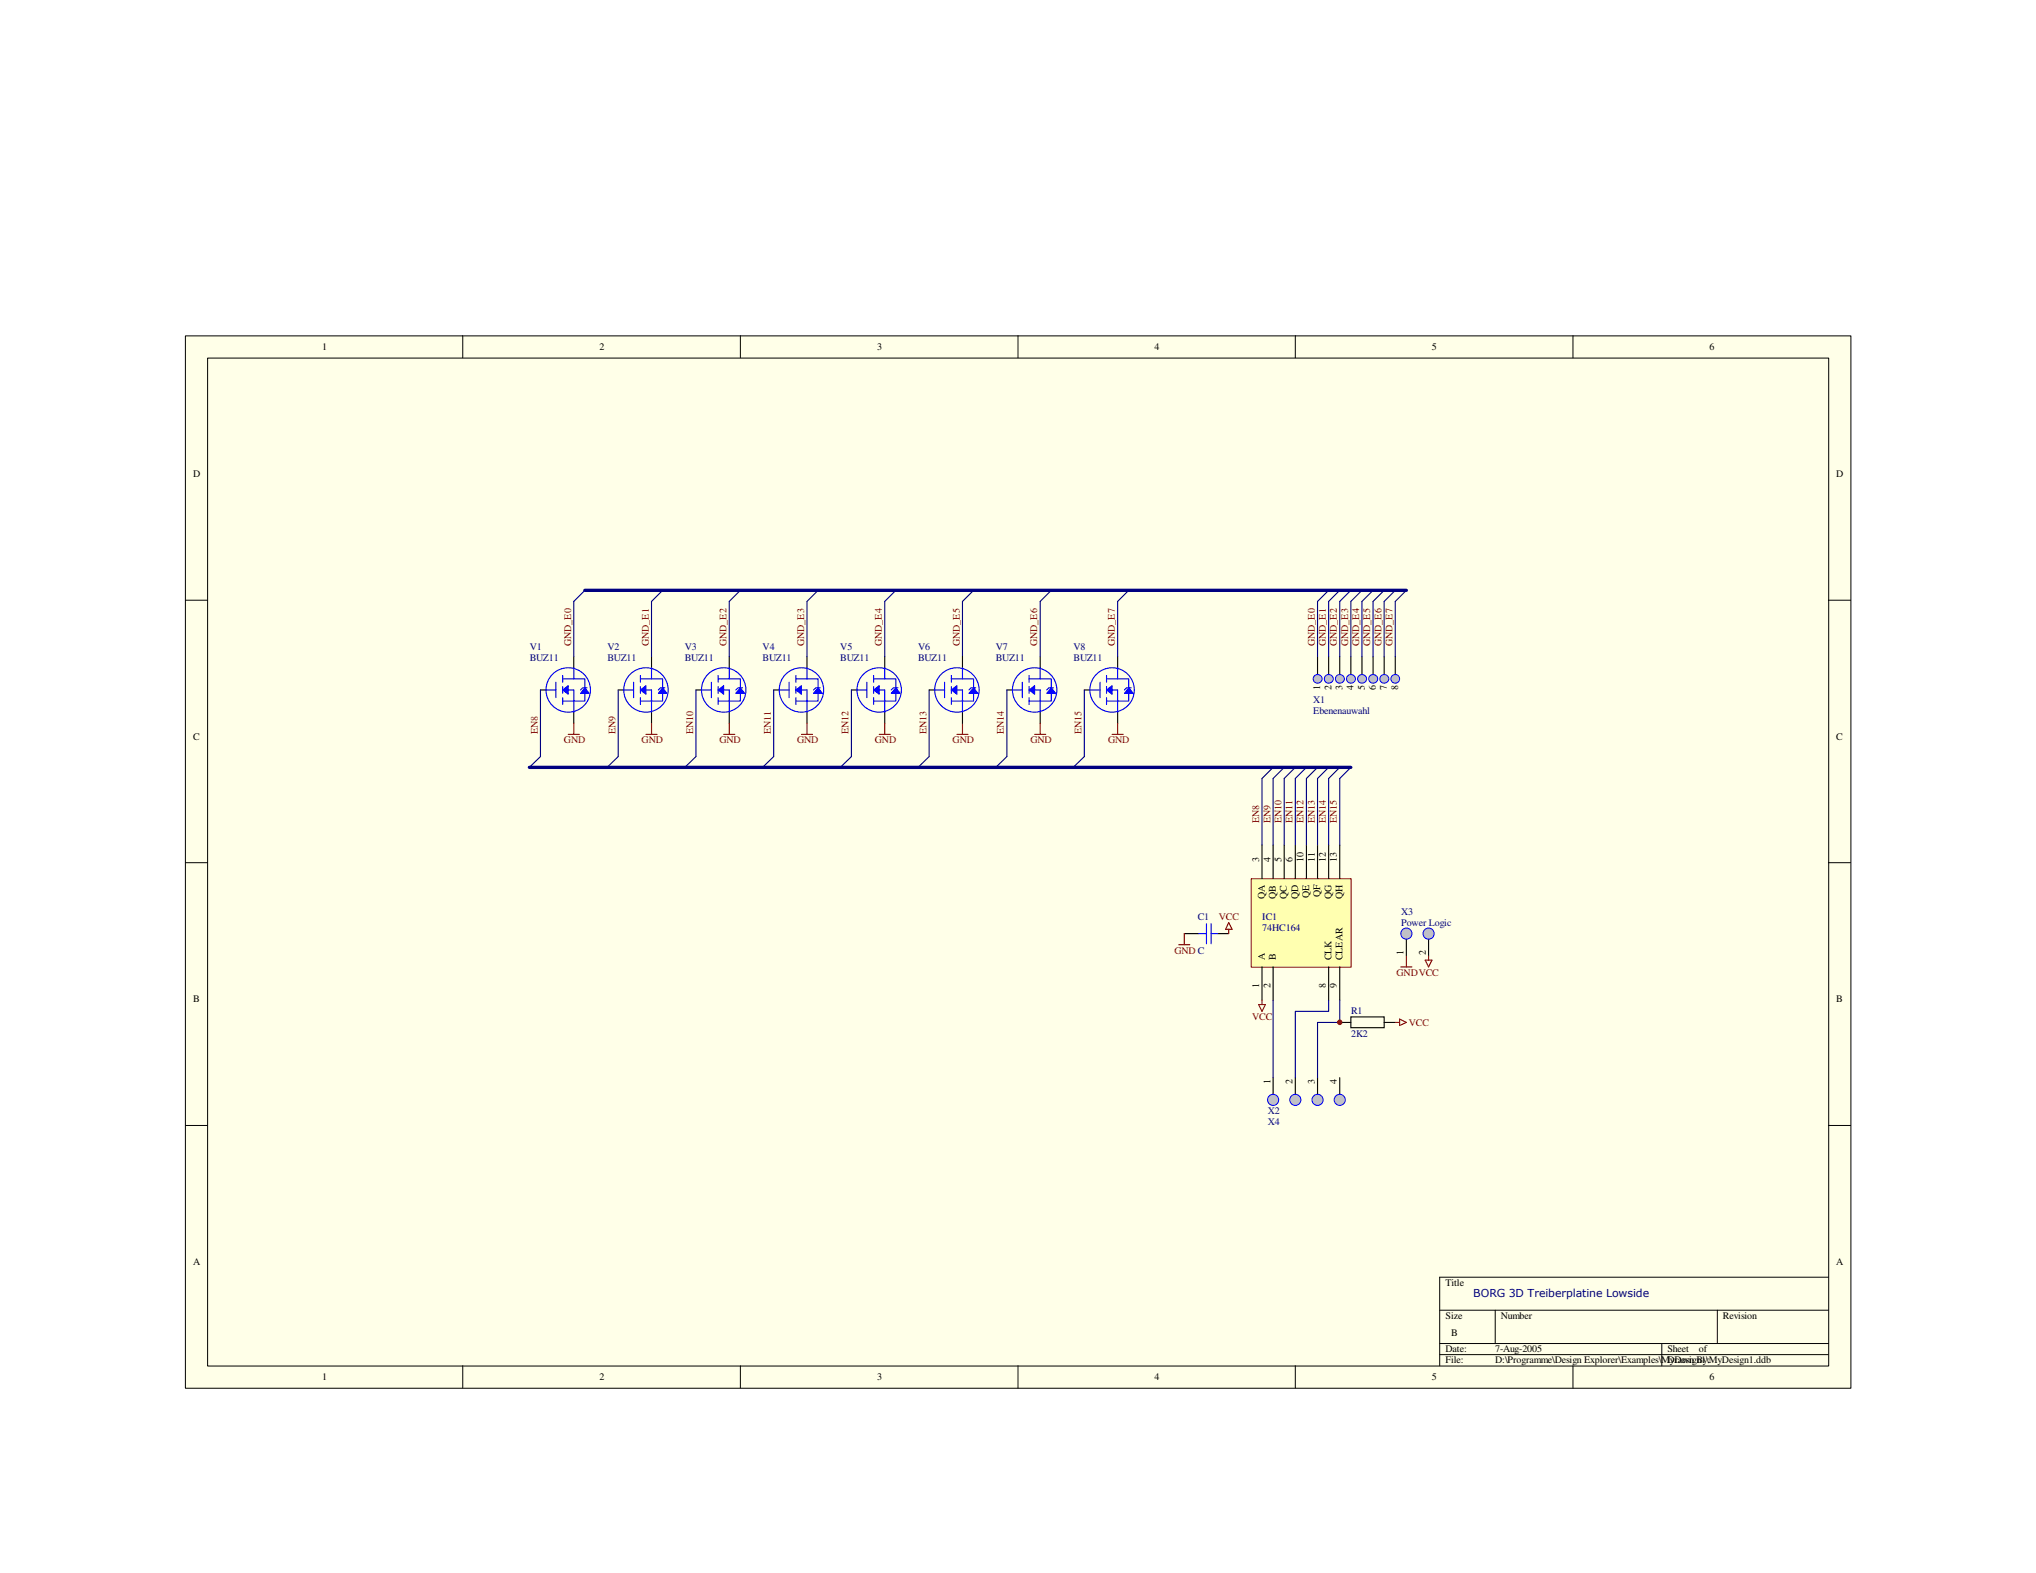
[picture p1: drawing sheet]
<svg xmlns="http://www.w3.org/2000/svg" width="279mm" height="216mm" viewBox="0 0 279 216" stroke-linecap="round" stroke-linejoin="round" font-family="sans-serif">
<path d="M25.4 46.1h228.6v144.4h-228.6z" fill="#ffffe8"/>
<g fill="none" stroke="#000" stroke-width=".14">
<path d="M25.4 46.1h228.6v144.4h-228.6zM28.5 49.1h222.5v138.4h-222.5zM63.5 46.1v3M101.6 46.1v3M139.7 46.1v3M177.8 46.1v3M215.9 46.1v3M25.4 82.4h3.1M250.9 82.4h3.1M25.4 118.4h3.1M250.9 118.4h3.1M25.4 154.5h3.1"/>
<path d="M250.9 154.5h3.1M197.6 179.8h53.3M205.2 179.8v4.6M235.7 179.8v4.6M250.9 175.3h-53.3v12.2M63.5 187.5v3M101.6 187.5v3M139.7 187.5v3M177.8 187.5v3M197.6 184.4h53.3M197.6 185.9h53.3M215.9 187.5v3"/>
<path d="M228 184.4v3.1"/>
</g>
<path d="M171.7 120.6h13.7v12.2h-13.7z" fill="#ffffb0"/>
<path d="M171.7 120.6h13.7v12.2h-13.7z" fill="none" stroke="#800000" stroke-width=".14"/>
<g fill="none" stroke="#000" stroke-width=".15">
<path d="M74.2 94.7h.7M78.7 90.1v1.6M78.7 97.7v1.6M173.2 116v4.6M174.7 116v4.6M176.2 116v4.6M177.8 116v4.6M179.3 116v4.6M180.8 116v4.6M182.3 116v4.6M183.9 116v4.6M173.2 132.7v4.6"/>
<path d="M174.7 132.7v4.6M182.3 132.7v4.6M183.9 132.7v4.6"/>
</g>
<path d="M72.6 105.3h112.8" fill="none" stroke="#000080" stroke-width=".46"/>
<path d="M174.7 105.3l-1.5 1.5v9.2M176.2 105.3l-1.5 1.5v9.2M177.8 105.3l-1.6 1.5v9.2M179.3 105.3l-1.5 1.5v9.2M180.8 105.3l-1.5 1.5v9.2M182.3 105.3l-1.5 1.5v9.2M183.9 105.3l-1.6 1.5v9.2M185.4 105.3l-1.5 1.5v9.2" fill="none" stroke="#000080" stroke-width=".15"/>
<path d="M74.9 94.7h1.4M76.3 93.6v2.2M77.2 93.2h1.5M77.2 94.7h1.5M77.2 96.2h1.5M77.2 92.7v.9M77.2 94.2v1M77.2 95.8v.9" fill="none" stroke="#00f" stroke-width=".15"/>
<path d="M77.2 94.7l.8-.6v1.2z" fill="#00f"/>
<path d="M77.2 94.7l.8-.6v1.2z" fill="none" stroke="#00f" stroke-width=".14"/>
<g fill="none" stroke="#00f" stroke-width=".15">
<path d="M78.7 91.7v1.5M78.7 96.2v1.5"/>
<circle cx="78" cy="94.7" r="3.1"/>
</g>
<path d="M80.3 94.4l.6 .8h-1.2z" fill="#00f"/>
<path d="M80.3 94.4l.6 .8h-1.2z" fill="none" stroke="#00f" stroke-width=".14"/>
<path d="M78.7 93.2h1.6v3h-1.6v-1.5M80.6 94.4h-.6l-.3 .3M85.6 94.7h1.4M87 93.6v2.2M87.9 93.2h1.5M87.9 94.7h1.5M87.9 96.2h1.5M87.9 92.7v.9M87.9 94.2v1M87.9 95.8v.9" fill="none" stroke="#00f" stroke-width=".15"/>
<path d="M78.7 99.3v1.5M78 100.8h1.5" fill="none" stroke="#800000" stroke-width=".15"/>
<path d="M74.2 94.7v9.1l-1.6 1.5" fill="none" stroke="#000080" stroke-width=".15"/>
<path d="M84.8 94.7h.8M89.4 90.1v1.6M89.4 97.7v1.6" fill="none" stroke="#000" stroke-width=".15"/>
<path d="M87.9 94.7l.7-.6v1.2z" fill="#00f"/>
<path d="M87.9 94.7l.7-.6v1.2z" fill="none" stroke="#00f" stroke-width=".14"/>
<g fill="none" stroke="#00f" stroke-width=".15">
<path d="M89.4 91.7v1.5M89.4 96.2v1.5"/>
<circle cx="88.6" cy="94.7" r="3.1"/>
</g>
<path d="M90.9 94.4l.6 .8h-1.2z" fill="#00f"/>
<path d="M90.9 94.4l.6 .8h-1.2z" fill="none" stroke="#00f" stroke-width=".14"/>
<path d="M89.4 93.2h1.5v3h-1.5v-1.5M91.2 94.4h-.6l-.3 .3M96.3 94.7h1.3M97.6 93.6v2.2M98.6 93.2h1.5M98.6 94.7h1.5M98.6 96.2h1.5M98.6 92.7v.9M98.6 94.2v1M98.6 95.8v.9" fill="none" stroke="#00f" stroke-width=".15"/>
<path d="M89.4 99.3v1.5M88.6 100.8h1.6" fill="none" stroke="#800000" stroke-width=".15"/>
<path d="M84.8 94.7v9.1l-1.5 1.5" fill="none" stroke="#000080" stroke-width=".15"/>
<path d="M95.5 94.7h.8M100.1 90.1v1.6M100.1 97.7v1.6" fill="none" stroke="#000" stroke-width=".15"/>
<path d="M98.6 94.7l.7-.6v1.2z" fill="#00f"/>
<path d="M98.6 94.7l.7-.6v1.2z" fill="none" stroke="#00f" stroke-width=".14"/>
<g fill="none" stroke="#00f" stroke-width=".15">
<path d="M100.1 91.7v1.5M100.1 96.2v1.5"/>
<circle cx="99.3" cy="94.7" r="3.1"/>
</g>
<path d="M101.6 94.4l.6 .8h-1.2z" fill="#00f"/>
<path d="M101.6 94.4l.6 .8h-1.2z" fill="none" stroke="#00f" stroke-width=".14"/>
<path d="M100.1 93.2h1.5v3h-1.5v-1.5M101.9 94.4h-.6l-.3 .3M106.9 94.7h1.4M108.3 93.6v2.2M109.2 93.2h1.5M109.2 94.7h1.5M109.2 96.2h1.5M109.2 92.7v.9M109.2 94.2v1M109.2 95.8v.9" fill="none" stroke="#00f" stroke-width=".15"/>
<path d="M100.1 99.3v1.5M99.3 100.8h1.5" fill="none" stroke="#800000" stroke-width=".15"/>
<path d="M95.5 94.7v9.1l-1.5 1.5" fill="none" stroke="#000080" stroke-width=".15"/>
<path d="M106.2 94.7h.7M110.7 90.1v1.6M110.7 97.7v1.6" fill="none" stroke="#000" stroke-width=".15"/>
<path d="M109.2 94.7l.8-.6v1.2z" fill="#00f"/>
<path d="M109.2 94.7l.8-.6v1.2z" fill="none" stroke="#00f" stroke-width=".14"/>
<g fill="none" stroke="#00f" stroke-width=".15">
<path d="M110.7 91.7v1.5M110.7 96.2v1.5"/>
<circle cx="110" cy="94.7" r="3.1"/>
</g>
<path d="M112.3 94.4l.6 .8h-1.3z" fill="#00f"/>
<path d="M112.3 94.4l.6 .8h-1.3z" fill="none" stroke="#00f" stroke-width=".14"/>
<path d="M110.7 93.2h1.6v3h-1.6v-1.5M112.6 94.4h-.6l-.4 .3M117.6 94.7h1.4M119 93.6v2.2M119.9 93.2h1.5M119.9 94.7h1.5M119.9 96.2h1.5M119.9 92.7v.9M119.9 94.2v1M119.9 95.8v.9" fill="none" stroke="#00f" stroke-width=".15"/>
<path d="M110.7 99.3v1.5M110 100.8h1.5" fill="none" stroke="#800000" stroke-width=".15"/>
<path d="M106.2 94.7v9.1l-1.6 1.5" fill="none" stroke="#000080" stroke-width=".15"/>
<path d="M116.8 94.7h.8M121.4 90.1v1.6M121.4 97.7v1.6" fill="none" stroke="#000" stroke-width=".15"/>
<path d="M119.9 94.7l.7-.6v1.2z" fill="#00f"/>
<path d="M119.9 94.7l.7-.6v1.2z" fill="none" stroke="#00f" stroke-width=".14"/>
<g fill="none" stroke="#00f" stroke-width=".15">
<path d="M121.4 91.7v1.5M121.4 96.2v1.5"/>
<circle cx="120.6" cy="94.7" r="3.1"/>
</g>
<path d="M122.9 94.4l.6 .8h-1.2z" fill="#00f"/>
<path d="M122.9 94.4l.6 .8h-1.2z" fill="none" stroke="#00f" stroke-width=".14"/>
<path d="M121.4 93.2h1.5v3h-1.5v-1.5M123.2 94.4h-.6l-.3 .3M138.9 94.7h1.4M140.3 93.6v2.2M141.2 93.2h1.5M141.2 94.7h1.5M141.2 96.2h1.5M141.2 92.7v.9M141.2 94.2v1M141.2 95.8v.9" fill="none" stroke="#00f" stroke-width=".15"/>
<path d="M121.4 99.3v1.5M132.1 99.3v1.5M120.6 100.8h1.6M131.3 100.8h1.5" fill="none" stroke="#800000" stroke-width=".15"/>
<path d="M116.8 94.7v9.1l-1.5 1.5M127.5 94.7v9.1l-1.5 1.5" fill="none" stroke="#000080" stroke-width=".15"/>
<path d="M138.2 94.7h.7M142.7 90.1v1.6M142.7 97.7v1.6" fill="none" stroke="#000" stroke-width=".15"/>
<path d="M141.2 94.7l.8-.6v1.2z" fill="#00f"/>
<path d="M141.2 94.7l.8-.6v1.2z" fill="none" stroke="#00f" stroke-width=".14"/>
<g fill="none" stroke="#00f" stroke-width=".15">
<path d="M142.7 91.7v1.5M142.7 96.2v1.5"/>
<circle cx="142" cy="94.7" r="3.1"/>
</g>
<path d="M144.3 94.4l.6 .8h-1.3z" fill="#00f"/>
<path d="M144.3 94.4l.6 .8h-1.3z" fill="none" stroke="#00f" stroke-width=".14"/>
<path d="M142.7 93.2h1.6v3h-1.6v-1.5M144.6 94.4h-.7l-.3 .3M149.6 94.7h1.4M151 93.6v2.2M151.8 93.2h1.6M151.8 94.7h1.6M151.8 96.2h1.6M151.8 92.7v.9M151.8 94.2v1M151.8 95.8v.9" fill="none" stroke="#00f" stroke-width=".15"/>
<path d="M142.7 99.3v1.5M142 100.8h1.5" fill="none" stroke="#800000" stroke-width=".15"/>
<path d="M138.2 94.7v9.1l-1.5 1.5" fill="none" stroke="#000080" stroke-width=".15"/>
<path d="M148.8 94.7h.8M153.4 90.1v1.6M153.4 97.7v1.6" fill="none" stroke="#000" stroke-width=".15"/>
<path d="M151.8 94.7l.8-.6v1.2z" fill="#00f"/>
<path d="M151.8 94.7l.8-.6v1.2z" fill="none" stroke="#00f" stroke-width=".14"/>
<g fill="none" stroke="#00f" stroke-width=".15">
<path d="M153.4 91.7v1.5M153.4 96.2v1.5"/>
<circle cx="152.6" cy="94.7" r="3"/>
</g>
<path d="M154.9 94.4l.6 .8h-1.2z" fill="#00f"/>
<path d="M154.9 94.4l.6 .8h-1.2z" fill="none" stroke="#00f" stroke-width=".14"/>
<path d="M153.4 93.2h1.5v3h-1.5v-1.5M155.2 94.4h-.6l-.3 .3M164.5 128.1h1.1M165.6 126.8v2.7M166.2 128.1h.9M166.2 126.8v2.7" fill="none" stroke="#00f" stroke-width=".15"/>
<path d="M153.4 99.3v1.5M152.6 100.8h1.5M161.8 129.7h1.5M162.5 128.1v1.6M168.6 126.6l.5 1h-.9zM168.6 127.6v.5" fill="none" stroke="#800000" stroke-width=".15"/>
<path d="M80.3 81l-1.6 1.5v7.6M90.9 81l-1.5 1.5v7.6M101.6 81l-1.5 1.5v7.6M112.3 81l-1.6 1.5v7.6M122.9 81l-1.5 1.5v7.6M133.6 81l-1.5 1.5v7.6M144.3 81l-1.6 1.5v7.6M148.8 94.7v9.1l-1.5 1.5M154.9 81l-1.5 1.5v7.6" fill="none" stroke="#000080" stroke-width=".15"/>
<path d="M80.3 81h112.7" fill="none" stroke="#000080" stroke-width=".46"/>
<path d="M180.8 90.1v3.1M182.3 90.1v3.1M183.9 90.1v3.1M185.4 90.1v3.1M186.9 90.1v3.1M188.4 90.1v3.1M189.9 90.1v3.1M191.5 90.1v3.1M162.5 128.1h2M167.1 128.1h1.5" fill="none" stroke="#000" stroke-width=".15"/>
<circle cx="180.8" cy="93.2" r=".61" fill="#c0c0c0"/>
<circle cx="180.8" cy="93.2" r=".61" fill="none" stroke="#00f" stroke-width=".14"/>
<circle cx="182.4" cy="93.2" r=".61" fill="#c0c0c0"/>
<circle cx="182.4" cy="93.2" r=".61" fill="none" stroke="#00f" stroke-width=".14"/>
<circle cx="183.9" cy="93.2" r=".61" fill="#c0c0c0"/>
<circle cx="183.9" cy="93.2" r=".61" fill="none" stroke="#00f" stroke-width=".14"/>
<circle cx="185.4" cy="93.2" r=".61" fill="#c0c0c0"/>
<circle cx="185.4" cy="93.2" r=".61" fill="none" stroke="#00f" stroke-width=".14"/>
<circle cx="186.9" cy="93.2" r=".61" fill="#c0c0c0"/>
<circle cx="186.9" cy="93.2" r=".61" fill="none" stroke="#00f" stroke-width=".14"/>
<circle cx="188.4" cy="93.2" r=".61" fill="#c0c0c0"/>
<circle cx="188.4" cy="93.2" r=".61" fill="none" stroke="#00f" stroke-width=".14"/>
<circle cx="190" cy="93.2" r=".61" fill="#c0c0c0"/>
<circle cx="190" cy="93.2" r=".61" fill="none" stroke="#00f" stroke-width=".14"/>
<circle cx="191.5" cy="93.2" r=".6" fill="#c0c0c0"/>
<circle cx="191.5" cy="93.2" r=".6" fill="none" stroke="#00f" stroke-width=".14"/>
<path d="M182.3 81l-1.5 1.5v7.6M183.9 81l-1.6 1.5v7.6M185.4 81l-1.5 1.5v7.6M186.9 81l-1.5 1.5v7.6M188.4 81l-1.5 1.5v7.6M189.9 81l-1.5 1.5v7.6M191.5 81l-1.6 1.5v7.6M193 81l-1.5 1.5v7.6" fill="none" stroke="#000080" stroke-width=".15"/>
<path d="M174.7 147.9v3.1M177.8 147.9v3.1" fill="none" stroke="#000" stroke-width=".15"/>
<circle cx="174.7" cy="151" r=".76" fill="#c0c0c0"/>
<circle cx="174.7" cy="151" r=".76" fill="none" stroke="#00f" stroke-width=".14"/>
<circle cx="177.8" cy="151" r=".76" fill="#c0c0c0"/>
<circle cx="177.8" cy="151" r=".76" fill="none" stroke="#00f" stroke-width=".14"/>
<path d="M180.8 147.9v3.1" fill="none" stroke="#000" stroke-width=".15"/>
<circle cx="180.8" cy="151" r=".76" fill="#c0c0c0"/>
<circle cx="180.8" cy="151" r=".76" fill="none" stroke="#00f" stroke-width=".14"/>
<path d="M183.9 147.9v3.1" fill="none" stroke="#000" stroke-width=".15"/>
<circle cx="183.9" cy="151" r=".76" fill="#c0c0c0"/>
<circle cx="183.9" cy="151" r=".76" fill="none" stroke="#00f" stroke-width=".14"/>
<path d="M172.7 137.9h1l-.5 .9zM173.2 137.3v.6" fill="none" stroke="#800000" stroke-width=".15"/>
<path d="M174.7 137.3v10.6M182.3 137.3v1.5h-4.5v9.1M183.9 137.3v3h-3.1v7.6" fill="none" stroke="#000080" stroke-width=".15"/>
<path d="M193 128.1v3.1M196 128.1v3.1" fill="none" stroke="#000" stroke-width=".15"/>
<circle cx="193" cy="128.1" r=".76" fill="#c0c0c0"/>
<circle cx="193" cy="128.1" r=".76" fill="none" stroke="#00f" stroke-width=".14"/>
<circle cx="196" cy="128.1" r=".76" fill="#c0c0c0"/>
<circle cx="196" cy="128.1" r=".76" fill="none" stroke="#00f" stroke-width=".14"/>
<path d="M192.1 139.9l.9 .4-.9 .5zM192.2 132.7h1.6M193 131.2v1.5M195.6 131.8h.9l-.5 .9zM196 131.2v.6M191.5 140.3h.6" fill="none" stroke="#800000" stroke-width=".15"/>
<path d="M185.4 139.6h4.5v1.5h-4.5zM183.9 140.3h1.5M189.9 140.3h1.6" fill="none" stroke="#000" stroke-width=".15"/>
<circle cx="183.8" cy="140.3" r=".3" fill="#800000"/>
<circle cx="183.8" cy="140.3" r=".3" fill="none" stroke="#800000" stroke-width=".14"/>
<path d="M127.5 94.7h.8M132.1 90.1v1.6M132.1 97.7v1.6" fill="none" stroke="#000" stroke-width=".15"/>
<path d="M128.3 94.7h1.3M129.6 93.6v2.2M130.6 93.2h1.5M130.6 94.7h1.5M130.6 96.2h1.5M130.6 92.7v.9M130.6 94.2v1M130.6 95.8v.9" fill="none" stroke="#00f" stroke-width=".15"/>
<path d="M130.6 94.7l.7-.6v1.2z" fill="#00f"/>
<path d="M130.6 94.7l.7-.6v1.2z" fill="none" stroke="#00f" stroke-width=".14"/>
<g fill="none" stroke="#00f" stroke-width=".15">
<path d="M132.1 91.7v1.5M132.1 96.2v1.5"/>
<circle cx="131.3" cy="94.7" r="3.1"/>
</g>
<path d="M133.6 94.4l.6 .8h-1.2z" fill="#00f"/>
<path d="M133.6 94.4l.6 .8h-1.2z" fill="none" stroke="#00f" stroke-width=".14"/>
<path d="M132.1 93.2h1.5v3h-1.5v-1.5M133.9 94.4h-.6l-.3 .3" fill="none" stroke="#00f" stroke-width=".15"/>
<text font-size="1.5" fill="#000080" x="202.2" y="178">BORG 3D Treiberplatine Lowside</text>
<g font-size="1.4">
<text x="44.2" y="48">1</text>
<text x="82.3" y="48">2</text>
<text x="120.4" y="48">3</text>
<text x="158.5" y="48">4</text>
<text x="196.5" y="48">5</text>
<text x="234.6" y="48">6</text>
<text x="26.5" y="65.5">D</text>
<text x="252" y="65.5">D</text>
<text x="181.2" y="94.7" transform="rotate(-90 181.2 94.7)">1</text>
<text x="182.7" y="94.7" transform="rotate(-90 182.7 94.7)">2</text>
<text x="184.2" y="94.7" transform="rotate(-90 184.2 94.7)">3</text>
<text x="185.8" y="94.7" transform="rotate(-90 185.8 94.7)">4</text>
<text x="187.3" y="94.7" transform="rotate(-90 187.3 94.7)">5</text>
<text x="188.8" y="94.7" transform="rotate(-90 188.8 94.7)">6</text>
<text x="190.3" y="94.7" transform="rotate(-90 190.3 94.7)">7</text>
<text x="191.9" y="94.7" transform="rotate(-90 191.9 94.7)">8</text>
<text x="26.5" y="101.5">C</text>
<text x="252" y="101.5">C</text>
<text x="172.8" y="118.3" transform="rotate(-90 172.8 118.3)">3</text>
<text x="174.3" y="118.3" transform="rotate(-90 174.3 118.3)">4</text>
<text x="175.9" y="118.3" transform="rotate(-90 175.9 118.3)">5</text>
<text x="177.4" y="118.3" transform="rotate(-90 177.4 118.3)">6</text>
<text x="178.9" y="118.3" transform="rotate(-90 178.9 118.3)">10</text>
<text x="180.4" y="118.3" transform="rotate(-90 180.4 118.3)">11</text>
<text x="181.9" y="118.3" transform="rotate(-90 181.9 118.3)">12</text>
<text x="183.5" y="118.3" transform="rotate(-90 183.5 118.3)">13</text>
<text x="173.6" y="123.4" transform="rotate(-90 173.6 123.4)">QA</text>
<text x="175.1" y="123.4" transform="rotate(-90 175.1 123.4)">QB</text>
<text x="176.6" y="123.4" transform="rotate(-90 176.6 123.4)">QC</text>
<text x="178.1" y="123.4" transform="rotate(-90 178.1 123.4)">QD</text>
<text x="179.7" y="123.3" transform="rotate(-90 179.7 123.3)">QE</text>
<text x="181.2" y="123.1" transform="rotate(-90 181.2 123.1)">QF</text>
<text x="182.7" y="123.4" transform="rotate(-90 182.7 123.4)">QG</text>
<text x="184.2" y="123.4" transform="rotate(-90 184.2 123.4)">QH</text>
<text x="173.6" y="131.8" transform="rotate(-90 173.6 131.8)">A</text>
<text x="175.1" y="131.8" transform="rotate(-90 175.1 131.8)">B</text>
<text x="182.7" y="131.8" transform="rotate(-90 182.7 131.8)">CLK</text>
<text x="184.2" y="131.8" transform="rotate(-90 184.2 131.8)">CLEAR</text>
<text x="192.6" y="131.1" transform="rotate(-90 192.6 131.1)">1</text>
<text x="195.7" y="131.1" transform="rotate(-90 195.7 131.1)">2</text>
<text x="26.5" y="137.6">B</text>
<text x="172.8" y="135.6" transform="rotate(-90 172.8 135.6)">1</text>
<text x="174.3" y="135.6" transform="rotate(-90 174.3 135.6)">2</text>
<text x="181.9" y="135.6" transform="rotate(-90 181.9 135.6)">8</text>
<text x="183.5" y="135.6" transform="rotate(-90 183.5 135.6)">9</text>
<text x="252" y="137.6">B</text>
<text x="174.3" y="148.7" transform="rotate(-90 174.3 148.7)">1</text>
<text x="177.4" y="148.7" transform="rotate(-90 177.4 148.7)">2</text>
<text x="180.4" y="148.7" transform="rotate(-90 180.4 148.7)">3</text>
<text x="183.5" y="148.7" transform="rotate(-90 183.5 148.7)">4</text>
<text x="26.5" y="173.6">A</text>
<text x="252" y="173.6">A</text>
<text x="198.4" y="176.5">Title</text>
<text x="198.4" y="181.1">Size</text>
<text x="198.4" y="185.6">Date:</text>
<text x="199.1" y="183.3">B</text>
<text x="205.2" y="185.6">7-Aug-2005</text>
<text x="206" y="181.1">Number</text>
<text x="228.8" y="185.6">Sheet</text>
<text x="233.1" y="185.6">of</text>
<text x="236.4" y="181.1">Revision</text>
<text x="44.2" y="189.4">1</text>
<text x="82.3" y="189.4">2</text>
<text x="120.4" y="189.4">3</text>
<text x="158.5" y="189.4">4</text>
<text x="196.5" y="189.4">5</text>
<text x="198.4" y="187.1">File:</text>
<text x="205.2" y="187.1">D:\Programme\Design Explorer\Examples\MyDesign1\MyDesign1.ddb</text>
<text x="228.8" y="187.1">Drawn By:</text>
<text x="234.6" y="189.4">6</text>
</g>
<g font-size="1.4" fill="#000080">
<text x="72.7" y="89.2">V1</text>
<text x="83.4" y="89.2">V2</text>
<text x="94" y="89.2">V3</text>
<text x="104.6" y="89.2">V4</text>
<text x="115.3" y="89.2">V5</text>
<text x="126" y="89.2">V6</text>
<text x="136.7" y="89.2">V7</text>
<text x="147.3" y="89.2">V8</text>
<text x="72.7" y="90.7">BUZ11</text>
<text x="83.4" y="90.7">BUZ11</text>
<text x="94" y="90.7">BUZ11</text>
<text x="104.6" y="90.7">BUZ11</text>
<text x="115.3" y="90.7">BUZ11</text>
<text x="126" y="90.7">BUZ11</text>
<text x="136.7" y="90.7">BUZ11</text>
<text x="147.3" y="90.7">BUZ11</text>
<text x="180.2" y="96.5">X1</text>
<text x="180.2" y="98">Ebenenauwahl</text>
<text x="192.3" y="125.6">X3</text>
<text x="164.4" y="126.3">C1</text>
<text x="173.2" y="126.3">IC1</text>
<text x="173.2" y="127.8">74HC164</text>
<text x="192.3" y="127.1">Power Logic</text>
<text x="185.4" y="139.2">R1</text>
<text x="185.4" y="142.3">2K2</text>
<text x="174" y="152.9">X2</text>
<text x="174" y="154.4">X4</text>
</g>
<g font-size="1.4" fill="#800000">
<text x="78.4" y="88.6" transform="rotate(-90 78.4 88.6)">GND_E0</text>
<text x="89" y="88.6" transform="rotate(-90 89 88.6)">GND_E1</text>
<text x="99.7" y="88.6" transform="rotate(-90 99.7 88.6)">GND_E2</text>
<text x="110.4" y="88.6" transform="rotate(-90 110.4 88.6)">GND_E3</text>
<text x="121" y="88.6" transform="rotate(-90 121 88.6)">GND_E4</text>
<text x="131.7" y="88.6" transform="rotate(-90 131.7 88.6)">GND_E5</text>
<text x="142.3" y="88.6" transform="rotate(-90 142.3 88.6)">GND_E6</text>
<text x="153" y="88.6" transform="rotate(-90 153 88.6)">GND_E7</text>
<text x="180.4" y="88.6" transform="rotate(-90 180.4 88.6)">GND_E0</text>
<text x="181.9" y="88.6" transform="rotate(-90 181.9 88.6)">GND_E1</text>
<text x="183.5" y="88.6" transform="rotate(-90 183.5 88.6)">GND_E2</text>
<text x="185" y="88.6" transform="rotate(-90 185 88.6)">GND_E3</text>
<text x="186.5" y="88.6" transform="rotate(-90 186.5 88.6)">GND_E4</text>
<text x="188" y="88.6" transform="rotate(-90 188 88.6)">GND_E5</text>
<text x="189.6" y="88.6" transform="rotate(-90 189.6 88.6)">GND_E6</text>
<text x="191.1" y="88.6" transform="rotate(-90 191.1 88.6)">GND_E7</text>
<text x="73.8" y="100.8" transform="rotate(-90 73.8 100.8)">EN8</text>
<text x="77.4" y="102">GND</text>
<text x="84.5" y="100.8" transform="rotate(-90 84.5 100.8)">EN9</text>
<text x="88.1" y="102">GND</text>
<text x="95.1" y="100.8" transform="rotate(-90 95.1 100.8)">EN10</text>
<text x="98.7" y="102">GND</text>
<text x="105.8" y="100.8" transform="rotate(-90 105.8 100.8)">EN11</text>
<text x="109.4" y="102">GND</text>
<text x="116.5" y="100.8" transform="rotate(-90 116.5 100.8)">EN12</text>
<text x="120.1" y="102">GND</text>
<text x="127.1" y="100.8" transform="rotate(-90 127.1 100.8)">EN13</text>
<text x="130.7" y="102">GND</text>
<text x="137.8" y="100.8" transform="rotate(-90 137.8 100.8)">EN14</text>
<text x="141.4" y="102">GND</text>
<text x="148.4" y="100.8" transform="rotate(-90 148.4 100.8)">EN15</text>
<text x="152.1" y="102">GND</text>
<text x="172.8" y="113" transform="rotate(-90 172.8 113)">EN8</text>
<text x="174.3" y="113" transform="rotate(-90 174.3 113)">EN9</text>
<text x="175.9" y="113" transform="rotate(-90 175.9 113)">EN10</text>
<text x="177.4" y="113" transform="rotate(-90 177.4 113)">EN11</text>
<text x="178.9" y="113" transform="rotate(-90 178.9 113)">EN12</text>
<text x="180.4" y="113" transform="rotate(-90 180.4 113)">EN13</text>
<text x="181.9" y="113" transform="rotate(-90 181.9 113)">EN14</text>
<text x="183.5" y="113" transform="rotate(-90 183.5 113)">EN15</text>
<text x="161.2" y="130.9">GND C</text>
<text x="167.3" y="126.3">VCC</text>
<text x="191.6" y="133.9">GNDVCC</text>
<text x="171.8" y="140">VCC</text>
<text x="193.3" y="140.8">VCC</text>
</g>
</svg>
